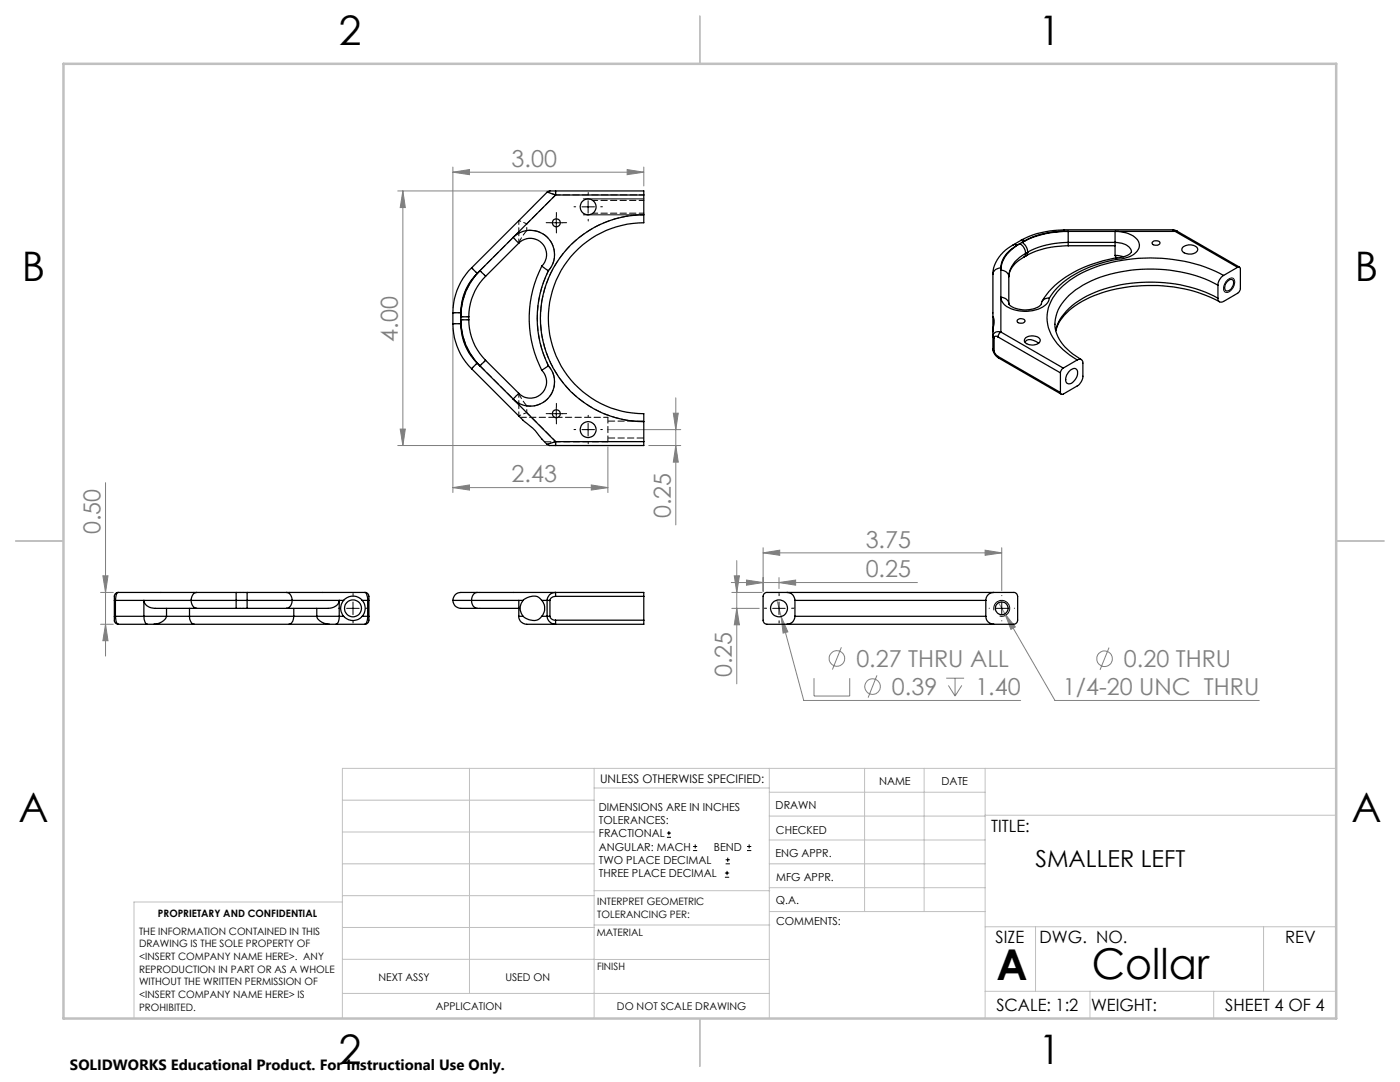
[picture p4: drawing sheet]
<svg xmlns="http://www.w3.org/2000/svg" width="279mm" height="216mm" viewBox="0 0 279 216" stroke-linecap="round" stroke-linejoin="round" font-family="sans-serif">
<g fill="none" stroke="#808080" stroke-width=".2">
<path d="M79.4 38.1h30.5M80.4 38.1l.5 3.3h-1zM80.4 38.1v50.8M90.4 34.4l3.3-.6v1.1zM90.4 33.3v28.1M90.4 34.4h38.1M125.2 33.8l3.3 .6-3.3 .5zM128.5 33.3v3.8M90.4 65.6v32.7M134.9 79.4v25.3M21.1 96.3v34.6M79.4 88.9h30.5"/>
<path d="M79.9 85.6h1l-.5 3.3zM90.4 97.3l3.3-.5v1zM90.4 97.3h30.9M118 96.8l3.3 .5-3.3 .5zM121.2 85.7h14.7M121.3 89.2v9.1M129.5 88.9h6.4M134.4 82.4h1l-.5 3.3zM134.9 88.9l.5 3.3h-1zM20.1 118.2h2.5M20.5 114.9h1.1l-.5 3.3zM145.9 116.2h37.2"/>
<path d="M146 118.2h6.1M146.5 114.9h1.1l-.6 3.3zM147 111.9v24.6M149 115.7l3.3 .5-3.3 .6zM152.3 110.3l3.3-.5v1zM152.3 109.3v8.7M152.3 110.3h47.6M155 119.8l.9 3.2M155.5 116.2l3.3-.5v1.1zM155.5 115.3v2.1M196.6 109.8l3.3 .5-3.3 .5zM199.9 109.3v8.6"/>
<path d="M20.1 124.6h2.5M21.1 124.6l.5 3.2h-1.1zM146 121.4h5.5M147 121.4l.6 3.3h-1.1zM155.9 123l1.3 3.1-.9 .2zM155.9 123l4.5 16.8h43.3M162.5 135.3v3.6h7.1v-3.6M167.9 129.2l-1.8 4.4M175 134.8l-1.8 4.4M188.8 135.3h3.6M189.3 136.8l1.3 2.1M190.6 135.3v3.6"/>
<path d="M191.9 136.8l-1.3 2.1M199.3 120.3l1.3 2.2M200.6 122.5l2 2.6-.8 .5zM200.6 122.5l9.9 17.3h40.8M221.3 129.2l-1.8 4.5"/>
<circle cx="167" cy="131.4" r="1.56"/>
<circle cx="174.1" cy="137" r="1.56"/>
<circle cx="220.4" cy="131.4" r="1.55"/>
</g>
<g fill="none" stroke="#000" stroke-width=".2">
<path d="M116.4 39.7h12.1M109.8 44.4h2.5M111 43.2v2.5M116.1 41.3h2.5M116.4 42.9h12.1M117.4 40v2.5M245 55.8a.81 .81 0 0 1 1.2-.2 .81 .81 0 0 1 .1 1.1 1.65 1.65 0 0 1-1.8 1.6 1.88 1.88 0 0 1 .5-2.5zM109.8 82.5h2.5M111 81.3v2.5M116.1 85.7h2.5M117.4 84.5v2.5M69.2 121.4h2.5"/>
<path d="M70.4 120.1v2.5M154.2 121.4h2.5M155.5 120.1v2.5M198.4 121.8a1.59 1.59 0 0 1 1.4-2 1.59 1.59 0 0 1 1.7 1.7 1.59 1.59 0 0 1-2 1.4M198.6 121.4h2.6M199.9 120.1v2.5M133.1 167.1h.8M133.1 166.2h.8M133.5 165.8v.9M138.3 169.7h.8M138.3 168.9h.8M138.7 168.5v.8"/>
<path d="M144.7 175h.8M144.7 174.2h.8M144.8 172.4h.9M144.8 171.6h.9M145.1 173.8v.8M145.2 171.1v.9M149.1 169.7h.8M149.1 168.9h.8M149.5 168.5v.8"/>
</g>
<g fill="none" stroke="#000" stroke-width=".2" stroke-dasharray="15.2 1.3 1.3 1.3">
<path d="M117.4 38.8v-.4M109.8 44.4h-.8M111 43.2v-.8M111 45.7v.8M112.3 44.4h.8M114.9 41.3h-.3M117.4 43.8v.3M119.9 41.3h.3M109.8 82.5h-.8M111 81.3v-.8M111 83.8v.8M112.3 82.5h.8"/>
<path d="M114.9 85.7h-.3M117.4 83.2v-.3M117.4 88.2v.3M119.9 85.7h.3M70.5 118.9v-.5M155.5 118.9v-.5M199.9 118.9v-.1M68 121.4h-.5M70.5 123.9v.4M73 121.4h.4M153 121.4h-.5M155.5 123.9v.4"/>
<path d="M158 121.4h.4M197.4 121.4h.1M199.9 123.9h.1M202.4 121.4h.1"/>
</g>
<g fill="none" stroke="#c0c0c0" stroke-width=".2">
<path d="M68.3 159.7h50.3M93.7 153.3v44.9M118.6 153.3v49.9M118.6 157.2h34.9M153.5 153.3v49.9M153.5 158.1h43.1M172.5 153.3v28.6M184.4 153.3v28.6M196.6 153.3v49.9M266.7 153.3h-198.4v49.9M68.3 178.7h50.3M68.3 172.4h50.3"/>
<path d="M68.3 166h50.3M68.3 180h-41.6v23.2M118.6 177.7h35M153.5 167.6h43.1M153.5 162.8h43.1M153.5 172.4h43.1M153.5 177.1h43.1M196.6 162.7h70.1M68.3 198.2h85.2M68.3 191.4l85.2 .1M68.3 185.1h50.3M118.6 184.6h35"/>
<path d="M153.6 181.9h43M196.6 197.8h70.1M196.6 184.9h70.1M206.7 184.9v12.9M217.5 197.8v5.4M242.2 197.8v5.4M252.2 184.9v12.9"/>
</g>
<path d="M139.7 3.2v9.5M3.1 107.9h9.6M266.7 107.9h9.5M139.7 203.2v9.6" fill="none" stroke="#c0c0c0" stroke-width=".25"/>
<path d="M12.7 12.7h254v190.5h-254z" fill="none" stroke="#c0c0c0" stroke-width=".5"/>
<g fill="#808080">
<path d="M90.4 97.3l3.3-.5v1zM118 96.8l3.3 .5-3.3 .5zM90.4 34.4l3.3-.6v1.1zM125.2 33.8l3.3 .6-3.3 .5zM149 115.7l3.3 .5-3.3 .6zM155.5 116.2l3.3-.5v1.1zM152.3 110.3l3.3-.5v1zM196.6 109.8l3.3 .5-3.3 .5zM155.9 123l.4 3.3 .9-.2zM200.6 122.5l1.2 3.1 .8-.5z"/>
<path d="M134.9 88.9l.5 3.3h-1zM134.4 82.4h1l-.5 3.3z"/>
<path d="M80.4 38.1l.5 3.3h-1zM79.9 85.6h1l-.5 3.3zM20.5 114.9h1.1l-.5 3.3zM21.1 124.6l.5 3.2h-1.1zM146.5 114.9h1.1l-.6 3.3zM147 121.4l.6 3.3h-1.1z"/>
</g>
<g fill="none" stroke="#000" stroke-width=".25">
<path d="M109.2 38.3l1.7 .6M109.2 38.3l-15.1 15.1M110.9 38.1a2.13 2.13 0 0 0-1.7 .2M110.9 38.1v.8M110.9 38.1h17.6v.8M110.9 38.9h17.6M110.9 38.9l-15.7 15.7M128.5 38.9v4M94.1 53.4l1.1 1.2M94.1 53.4a12.8 12.8 0 0 0-3.7 9M95.2 54.6a11.1 11.1 0 0 0-3.2 7.8M96.9 55.1l-1.1-1.1a12.8 12.8 0 0 0-3.8 9.2h1.6"/>
<path d="M96.9 55.1a11.5 11.5 0 0 0-3.3 8.1M103.5 48.5l-1.1-1.1a4.8 4.8 0 0 1 6.8-.1 4.8 4.8 0 0 1 .2 6.7M103.5 48.5a3.2 3.2 0 0 1 4.6 0 3.2 3.2 0 0 1 0 4.6M103.5 48.5l-6.6 6.6M108.1 53.1l1.3 .9M108.1 53.1a22.8 22.8 0 0 0 0 20.8M109.4 54a21.4 21.4 0 0 0 0 19M128.5 42.9a20.6 20.6 0 0 0-20.7 20.6 20.6 20.6 0 0 0 20.7 20.6M128.5 42.9v1.5a19.1 19.1 0 0 0-19.1 19.1 19.1 19.1 0 0 0 19.1 19.1v1.5M198.2 54.8v8.4M199.7 53.5a1.41 1.41 0 0 0-1.5 1.3M199.7 53.5v12.8"/>
<path d="M201.3 55.2v5.4M202.2 48.9a7.2 7.2 0 0 0-4 5.9M202.2 48.9l.4-.1 .4 .1M203 48.9a5.6 5.6 0 0 0-3.3 4.6M203.6 48.6a6.5 6.5 0 0 0-3.9 5.3 1.41 1.41 0 0 1 1.6 1.3M203.6 48.6a2.42 2.42 0 0 1 1.1 2M203.6 48.6l-.6 .3M203.7 48l.4-.1 .4 .1M203.7 48l-1.5 .9M204 48.4a2.42 2.42 0 0 1 1.1 1.9M204 48.4a18.7 18.7 0 0 1 9.2-2.2v2.2M204 48.4l-.4 .2"/>
<path d="M204.4 51.3a5.1 5.1 0 0 0-3.1 3.9M204.5 48l-.5 .4M204.7 50.6a5.8 5.8 0 0 0-3.4 4.6M204.7 50.6l-.1 .4-.2 .3M204.8 51l-.4 .3M205.1 50.3l-.1 .5-.2 .2M205.1 50.3l-.4 .3M209.4 59.5a1.42 1.42 0 0 0-1.6 1.3 5.2 5.2 0 0 1-6.4-.1l-.1-.1M209.4 59.5a3.1 3.1 0 0 1-2.7 2.3 6.9 6.9 0 0 1-6.4-1.2l-.4-.6-.2-.7a1.47 1.47 0 0 1 1.6 1.3M212.4 45.9a18.5 18.5 0 0 0-8.7 2.1M212.4 46.2a16.3 16.3 0 0 0-7.9 1.8M212.4 45.9v.3"/>
<path d="M212.4 45.9h21.7l.4 .3M212.4 46.2h22.1M213.2 49a17.2 17.2 0 0 0-8.4 2M213.2 48.4a17.2 17.2 0 0 0-8.1 1.9M213.2 48.4v.6M213.2 49h9.3M213.2 48.4h9.3M222.5 48.4a3.7 3.7 0 0 1 3.2 1.3 .83 .83 0 0 1-.8 1.3l-1 .3-1.2 .2M222.5 48.4v-2.2a5.2 5.2 0 0 1 4.7 2 2.36 2.36 0 0 1-1.7 3l-1.6 .4-1.1 .2M222.5 51l.4 .4M222.5 51l1.7 .2M222.5 48.4v2.6"/>
<path d="M222.8 51.8l-.1-.3a23.6 23.6 0 0 0-13.4 6.7l-1.3 1.9M222.8 51.8a21.4 21.4 0 0 0-12.5 6.4l-.9 1.3M230 48.3a.94 .94 0 0 1 1.5 .2 .93 .93 0 0 1-1.6 0zM234.1 45.9l.9 .2M234.5 46.2l12.5 7.1M235 46.1l-.5 .1M235 46.1l12.4 7.2M236 49.4a2.03 2.03 0 0 1 3 .3 1.72 1.72 0 0 1-2.4 .9l-.5-.3-.2-.3zM243.1 56.9a29.8 29.8 0 0 0-27 0 10.3 10.3 0 0 0-5.5 6.8 6.9 6.9 0 0 0 3 6.5l2.2 1.6M243.1 59.5a29.8 29.8 0 0 0-27 0 10.3 10.3 0 0 0-5.4 6.5 9.9 9.9 0 0 1 5.2-5.9 31.3 31.3 0 0 1 24-1.4l3.5 1.5M243.1 56.9v2.6M244.2 55a32.5 32.5 0 0 0-26.6-1.3 14.8 14.8 0 0 0-7.8 6.4 7.6 7.6 0 0 0 1.7 9l2 1.7 1.5 1"/>
<path d="M244.2 55a2.42 2.42 0 0 0-1.1 1.9M244.9 56.2l.2-.2a.62 .62 0 0 1 .8-.2 .62 .62 0 0 1 .3 .9 1.32 1.32 0 0 1-1.6 1.3 1.55 1.55 0 0 1 .3-1.8zM247 53.3a.35 .35 0 0 1 .4 0 .35 .35 0 0 1 .1 .4v4l-.2 .5-3.1 1.9a.69 .69 0 0 1-.8 .1 .69 .69 0 0 1-.3-.7M247 53.3l-2.8 1.7M90.4 62.4h1.6M90.4 64.6h1.6M90.4 64.6a12.8 12.8 0 0 0 3.7 9M90.4 62.4v2.2M92 64.6a11.1 11.1 0 0 0 3.2 7.9M92 62.4v2.2M93.6 63.8h-1.6a12.9 12.9 0 0 0 3.8 9.2l1.1-1.1M93.6 63.8a11.5 11.5 0 0 0 3.3 8.1"/>
<path d="M93.6 63.2v.6M94.1 73.6l10.3 10.3a14.1 14.1 0 0 1 3.7 3.7l1.1 1.1M95.2 72.5l-1.1 1.1M95.2 72.5l7.2 7.1M96.9 71.9l6.6 6.6M102.4 79.6l8.5 8.5M103.5 78.5l-1.1 1.1M108.1 73.9a3.2 3.2 0 0 1 0 4.6 3.2 3.2 0 0 1-4.6 0M109.4 73l-1.3 .9M109.4 73a4.8 4.8 0 0 1-.2 6.7 4.8 4.8 0 0 1-6.8-.1M198.2 69.7a2.32 2.32 0 0 0 1.2 1.8M198.2 63.2v2.8"/>
<path d="M198.2 63.2l.2 .7-.2 2.3v3.5M198.2 69.7l.2 .3M198.4 70l.2 .5 .6 .6M198.4 67.4v2.6M199.2 67.2a.42 .42 0 0 0-.5-.1 .42 .42 0 0 0-.3 .3M199.2 71.1l.2 .4M199.2 67.2l12.4 7.2M199.2 71.1l12.4 7.2M199.4 71.5l12.4 7.2M199.7 66.3l-.3 .2-.2 .7M199.7 66.3a1.03 1.03 0 0 0-1 0 1.03 1.03 0 0 0-.5 .9l.2 .2M199.7 66.3l12.5 7.1"/>
<path d="M203.1 63.8a.99 .99 0 0 1 1.5 .3 1 1 0 0 1-1.6 0zM204.5 68.2a1.22 1.22 0 0 1 1.7-.3l1.1 .5M204.7 67.4a2.29 2.29 0 0 1 2.8 .3 .98 .98 0 0 1-1.1 1.1 1.63 1.63 0 0 1-2-.9zM211.6 74.4v3.9M212.2 73.4l-.3 .3-.3 .7M213.4 74a.89 .89 0 0 1 1.6-.1 2.24 2.24 0 0 1-1.8 2.7 1.15 1.15 0 0 1-.3-1.7zM215 71.8a.69 .69 0 0 1 .8-.1 .69 .69 0 0 1 .3 .8v2.6a2.42 2.42 0 0 1-1.1 1.9l-2.8 1.6a.35 .35 0 0 1-.4 .1 .35 .35 0 0 1-.2-.4M215 71.8l-2.8 1.6M109.2 88.7a2.43 2.43 0 0 0 1.7 .2M110.9 88.1l-1.7 .6M110.9 88.1v.8M110.9 88.1h17.6"/>
<path d="M128.5 88.1v.8h-17.6M128.5 84.1v4M22.8 119.8h.2M22.8 119.8v3.2M23 119.8h15.1M23 119.8v3.2M23.6 118.2a1.62 1.62 0 0 0-.6 1.6M23.6 118.2a1.04 1.04 0 0 0-.8 1.4v.2M23.6 118.2h15.7M38.1 119.8h9M38.1 119.8a1.45 1.45 0 0 0 1.2 1.6M39.3 118.2a1.45 1.45 0 0 0-1.2 1.6"/>
<path d="M39.3 118.2h7.8M47.1 119.8v1.6M47.1 118.2v1.6M47.1 118.2h2.2M47.1 119.8h2.2M49.3 119.8v1.6M49.3 118.2v1.6M49.3 119.8h9M49.3 118.2h7.9M57.2 118.2a1.38 1.38 0 0 1 1.1 1.6M57.2 118.2h15.6M58.3 119.8a1.38 1.38 0 0 1-1.1 1.6"/>
<path d="M58.3 119.8h10.3M68.6 119.8a2.42 2.42 0 0 1 3.7 0M68.6 119.8a2.4 2.4 0 0 0 0 3.2M72.3 119.8a2.4 2.4 0 0 1 0 3.2M72.3 119.8h1.1M72.8 118.2a1.62 1.62 0 0 1 .6 1.6M72.8 118.2a1.09 1.09 0 0 1 .8 1.4v.2M73.4 119.8h.2M73.4 119.8v3.2M73.6 119.8v3.2M90.4 119.8h3.7M90.4 119.8a1.89 1.89 0 0 0 2.4 1.6h2.4"/>
<path d="M94.1 119.8a1.39 1.39 0 0 0 1.1 1.6M94.1 119.8h10.3M95.2 118.2h33.3v.8M95.2 118.2a1.39 1.39 0 0 0-1.1 1.6M95.2 118.2h-2.7a1.7 1.7 0 0 0-2.1 1.6M103.5 119.8v3.2M104.4 119.8a2.57 2.57 0 0 1 3.4-.3l.3 .3M104.4 119.8a2.51 2.51 0 0 0 0 3.2M108.1 119.8a2.51 2.51 0 0 1 0 3.2M108.1 119.8h1.1M109.2 119.8h.5M109.2 119.8v3.2"/>
<path d="M109.7 119.8v3.2M110.9 119v-.7a1.57 1.57 0 0 0-1.7 1.5M110.9 119a1.07 1.07 0 0 0-1.2 .8M110.9 119h17.6M128.5 119v4.8M157.1 118.2a1.57 1.57 0 0 1 1.5 1.6M157.1 118.2h41.2M157.1 118.2h-4a.73 .73 0 0 0-.8 .8v4.8a.78 .78 0 0 0 .8 .8h4M158.6 119.8h38.1M158.6 119.8v3.2M196.7 119.8v3.2M198.3 118.2a1.57 1.57 0 0 0-1.6 1.6"/>
<path d="M198.3 118.2h4a.78 .78 0 0 1 .8 .8v4.8a.85 .85 0 0 1-.8 .8h-4M22.8 123v.5a.81 .81 0 0 0 .8 1.1M22.8 123h.2M23 123a1.62 1.62 0 0 0 .6 1.6M23 123h10.2M23.6 124.6h7.1M30.7 124.6h8M33.2 123a2.56 2.56 0 0 1-2.5 1.6M33.2 123h4.6M33.2 121.4v1.6M37.8 123a1.5 1.5 0 0 0 .9 1.6M37.8 123h20.8"/>
<path d="M37.8 121.4v1.6M38.7 124.6h19M39.3 121.4h7.8M39.3 121.4h-8.3a2.11 2.11 0 0 1-2.3-1.6v3.2a1.65 1.65 0 0 0 .7 1.6M47.1 121.4h2.2M49.3 121.4h7.9M57.2 121.4h8.3a2.1 2.1 0 0 0 2.2-1.6v3.2a1.45 1.45 0 0 1-.6 1.6M57.7 124.6h8M58.6 123a1.32 1.32 0 0 1-.9 1.6M58.6 123h4.7M58.6 121.4v1.6M63.2 123a2.44 2.44 0 0 0 2.5 1.6"/>
<path d="M63.2 123h5.4M63.2 121.4v1.6M65.7 124.6h7.1M68.6 123a2.46 2.46 0 0 0 3.7 0M72.3 123h1.1M73.4 123a1.74 1.74 0 0 1-.6 1.6M73.4 123h.2M73.6 123a1.26 1.26 0 0 1-.8 1.6M95.2 121.4h8.3M103.5 123a1.57 1.57 0 0 0 1.6 1.6h23.4v-.8M103.5 123h.9M104.4 123a2.68 2.68 0 0 0 3.4 .3l.3-.3"/>
<path d="M108.1 123h1.1M109.2 123h.5M109.2 123a1.6 1.6 0 0 0 1.7 1.5v-.7M109.7 123a1.03 1.03 0 0 0 1.2 .8M110.9 123.8h17.6M157.1 124.6h41.2M158.6 123a1.57 1.57 0 0 1-1.5 1.6M158.6 123h38.1M196.7 123a1.57 1.57 0 0 0 1.6 1.6"/>
<circle cx="111" cy="44.5" r=".81"/>
<circle cx="117.4" cy="41.3" r="1.58"/>
<circle cx="111" cy="82.6" r=".81"/>
<circle cx="117.4" cy="85.7" r="1.58"/>
<circle cx="70.4" cy="121.4" r="1.7"/>
<circle cx="155.5" cy="121.4" r="1.69"/>
<circle cx="199.9" cy="121.4" r="1.28"/>
</g>
<path d="M103.5 48.5l.8-1.5 .8-1M92 62.4a11.1 11.1 0 0 1 3.2-7.9M95.2 72.4a11.1 11.1 0 0 1-3.2-7.8M103.5 78.5l.8 1.4 .8 1.1M121.3 88.2v-4.9" fill="none" stroke="#000" stroke-width=".2" stroke-dasharray="1.3 .6" stroke-dashoffset=".1"/>
<path d="M94.1 53.4l1.1 1.1M96.9 55.1l-1.1-1.1M90.4 62.4h1.6M90.4 64.6h1.6M93.6 63.2h-1.6M93.6 63.8h-1.6M94.1 73.6l1.1-1.2M96.9 71.9l-1.1 1.1" fill="none" stroke="#000" stroke-width=".2" stroke-dasharray="1.3 .6" stroke-dashoffset=".8"/>
<g fill="none" stroke="#000" stroke-width=".2" stroke-dasharray="1.3 .6" stroke-dashoffset=".4">
<path d="M110.9 38.1v.8M110.9 38.9h17.6M95.2 54.5l.6-.5M105.1 44.7l5.8-5.8M109.5 54a4.8 4.8 0 0 0 .6-5.5 4.8 4.8 0 0 0-5-2.5M92 64.6v-.8M92 63.2v-.8M95.8 73l-.6-.6M105.1 81a4.8 4.8 0 0 0 5-2.5 4.8 4.8 0 0 0-.6-5.5M110.9 88.1l-5.8-5.8M110.9 88.9v-.8M121.3 83.3h-10"/>
<path d="M128.5 88.1h-17.6"/>
</g>
<path d="M95.8 54l7.7-7.8M103.5 80.7l-7.7-7.7M121.3 87.4h7.2M128.5 84h-7.2" fill="none" stroke="#000" stroke-width=".2" stroke-dasharray="1.3 .6" stroke-dashoffset="-.1"/>
<path d="M103.5 46.2v-2.2M103.5 48.5v-2.3M103.5 80.7v-2.2M103.5 83v-2.3" fill="none" stroke="#000" stroke-width=".2" stroke-dasharray="1.3 .6" stroke-dashoffset=".5"/>
<path d="M128.5 40h-10.2M95.8 54a13 13 0 0 0-3.8 9.2M118.3 42.5h10.2M92 63.8a13 13 0 0 0 3.8 9.2M109.5 73a21.3 21.3 0 0 1 0-19" fill="none" stroke="#000" stroke-width=".2" stroke-dasharray="1.3 .6" stroke-dashoffset=".3"/>
<path d="M92 63.8v-.6M108.7 88.2h12.6M110.7 83.3h-6.9" fill="none" stroke="#000" stroke-width=".2" stroke-dasharray="1.3 .6"/>
<path d="M105.1 46v-1.3M105.1 82.3v-1.3" fill="none" stroke="#000" stroke-width=".2" stroke-dasharray="1.3 .6" stroke-dashoffset=".7"/>
<path d="M109.2 38.3l1.7 .6M103.5 44l1.6 .7M103.5 83l1.6-.7M110.9 88.1l-1.7 .6" fill="none" stroke="#000" stroke-width=".2" stroke-dasharray="1.3 .6" stroke-dashoffset=".9"/>
<path d="M128.5 42.8a20.6 20.6 0 0 0-20.6 20.7 20.6 20.6 0 0 0 20.6 20.6" fill="none" stroke="#000" stroke-width=".2" stroke-dasharray="1.3 .6" stroke-dashoffset=".6"/>
<g font-size="8.5">
<text x="198.9" y="195.5">A</text>
<text x="217.9" y="195.4">Collar</text>
</g>
<g font-size="8.1">
<text x="67.6" y="8.9">2</text>
<text x="207.3" y="8.9">1</text>
<text x="4.4" y="56.1">B</text>
<text x="270.4" y="56.1">B</text>
<text x="3.7" y="164.1">A</text>
<text x="269.7" y="164.1">A</text>
<text x="67.6" y="212.4">2</text>
<text x="207.3" y="212.4">1</text>
</g>
<g font-size="4.7" fill="#808080">
<text x="102.1" y="33.3">3.00</text>
<text x="79.4" y="68.2" transform="rotate(-90 79.4 68.2)">4.00</text>
<text x="102.1" y="96.3">2.43</text>
<text x="20.1" y="106.6" transform="rotate(-90 20.1 106.6)">0.50</text>
<text x="133.9" y="103.4" transform="rotate(-90 133.9 103.4)">0.25</text>
<text x="172.8" y="109.3">3.75</text>
<text x="172.8" y="115.2">0.25</text>
<text x="146.1" y="135.1" transform="rotate(-90 146.1 135.1)">0.25</text>
<text x="170.9" y="133.1">0.27 THRU ALL</text>
<text x="224.3" y="133.1">0.20 THRU</text>
<text x="178" y="138.7">0.39</text>
<text x="194.7" y="138.7">1.40</text>
<text x="212.1" y="138.7">1/4-20 UNC THRU</text>
</g>
<text font-size="4.7" x="206.6" y="172.9">SMALLER LEFT</text>
<g font-size="3.4">
<text x="197.8" y="166">TITLE:</text>
<text x="198.7" y="188.1">SIZE</text>
<text x="207.5" y="188.1">DWG. NO.</text>
<text x="256.5" y="188.2">REV</text>
<text x="198.8" y="201.7">SCALE: 1:2</text>
<text x="217.7" y="201.8">WEIGHT:</text>
<text x="244.5" y="201.7">SHEET 4 OF 4</text>
</g>
<text font-size="3" x="14" y="213.5">SOLIDWORKS Educational Product. For Instructional Use Only.</text>
<text font-size="2.4" x="119.8" y="156.2">UNLESS OTHERWISE SPECIFIED:</text>
<g font-size="2.2">
<text x="119.5" y="161.8">DIMENSIONS ARE IN INCHES</text>
<text x="154.8" y="161.4">DRAWN</text>
<text x="175.4" y="156.6">NAME</text>
<text x="187.9" y="156.7">DATE</text>
<text x="119.5" y="164.4">TOLERANCES:</text>
<text x="119.5" y="167.1">FRACTIONAL</text>
<text x="154.9" y="166.3">CHECKED</text>
<text x="119.5" y="169.7">ANGULAR: MACH</text>
<text x="119.5" y="172.4">TWO PLACE DECIMAL</text>
<text x="142.5" y="169.7">BEND</text>
<text x="154.8" y="171">ENG APPR.</text>
<text x="119.5" y="175">THREE PLACE DECIMAL</text>
<text x="154.9" y="175.7">MFG APPR.</text>
<text x="154.9" y="180.4">Q.A.</text>
<text x="154.9" y="184.6">COMMENTS:</text>
</g>
<g font-size="2.1">
<text x="75.5" y="195.7">NEXT ASSY</text>
<text x="100.9" y="195.7">USED ON</text>
<text x="86.9" y="201.5">APPLICATION</text>
<text x="123.1" y="201.6">DO NOT SCALE DRAWING</text>
</g>
<g font-size="2">
<text x="31.5" y="182.9">PROPRIETARY AND CONFIDENTIAL</text>
<text x="119.2" y="180.6">INTERPRET GEOMETRIC</text>
<text x="119.2" y="183.1">TOLERANCING PER:</text>
<text x="27.8" y="186.5">THE INFORMATION CONTAINED IN THIS</text>
<text x="27.8" y="189">DRAWING IS THE SOLE PROPERTY OF</text>
<text x="27.8" y="191.6">&lt;INSERT COMPANY NAME HERE&gt;. ANY</text>
<text x="119.1" y="186.7">MATERIAL</text>
<text x="27.8" y="194.1">REPRODUCTION IN PART OR AS A WHOLE</text>
<text x="27.8" y="196.6">WITHOUT THE WRITTEN PERMISSION OF</text>
<text x="119.1" y="193.5">FINISH</text>
<text x="27.8" y="199.1">&lt;INSERT COMPANY NAME HERE&gt; IS</text>
<text x="27.8" y="201.7">PROHIBITED.</text>
</g>
</svg>
